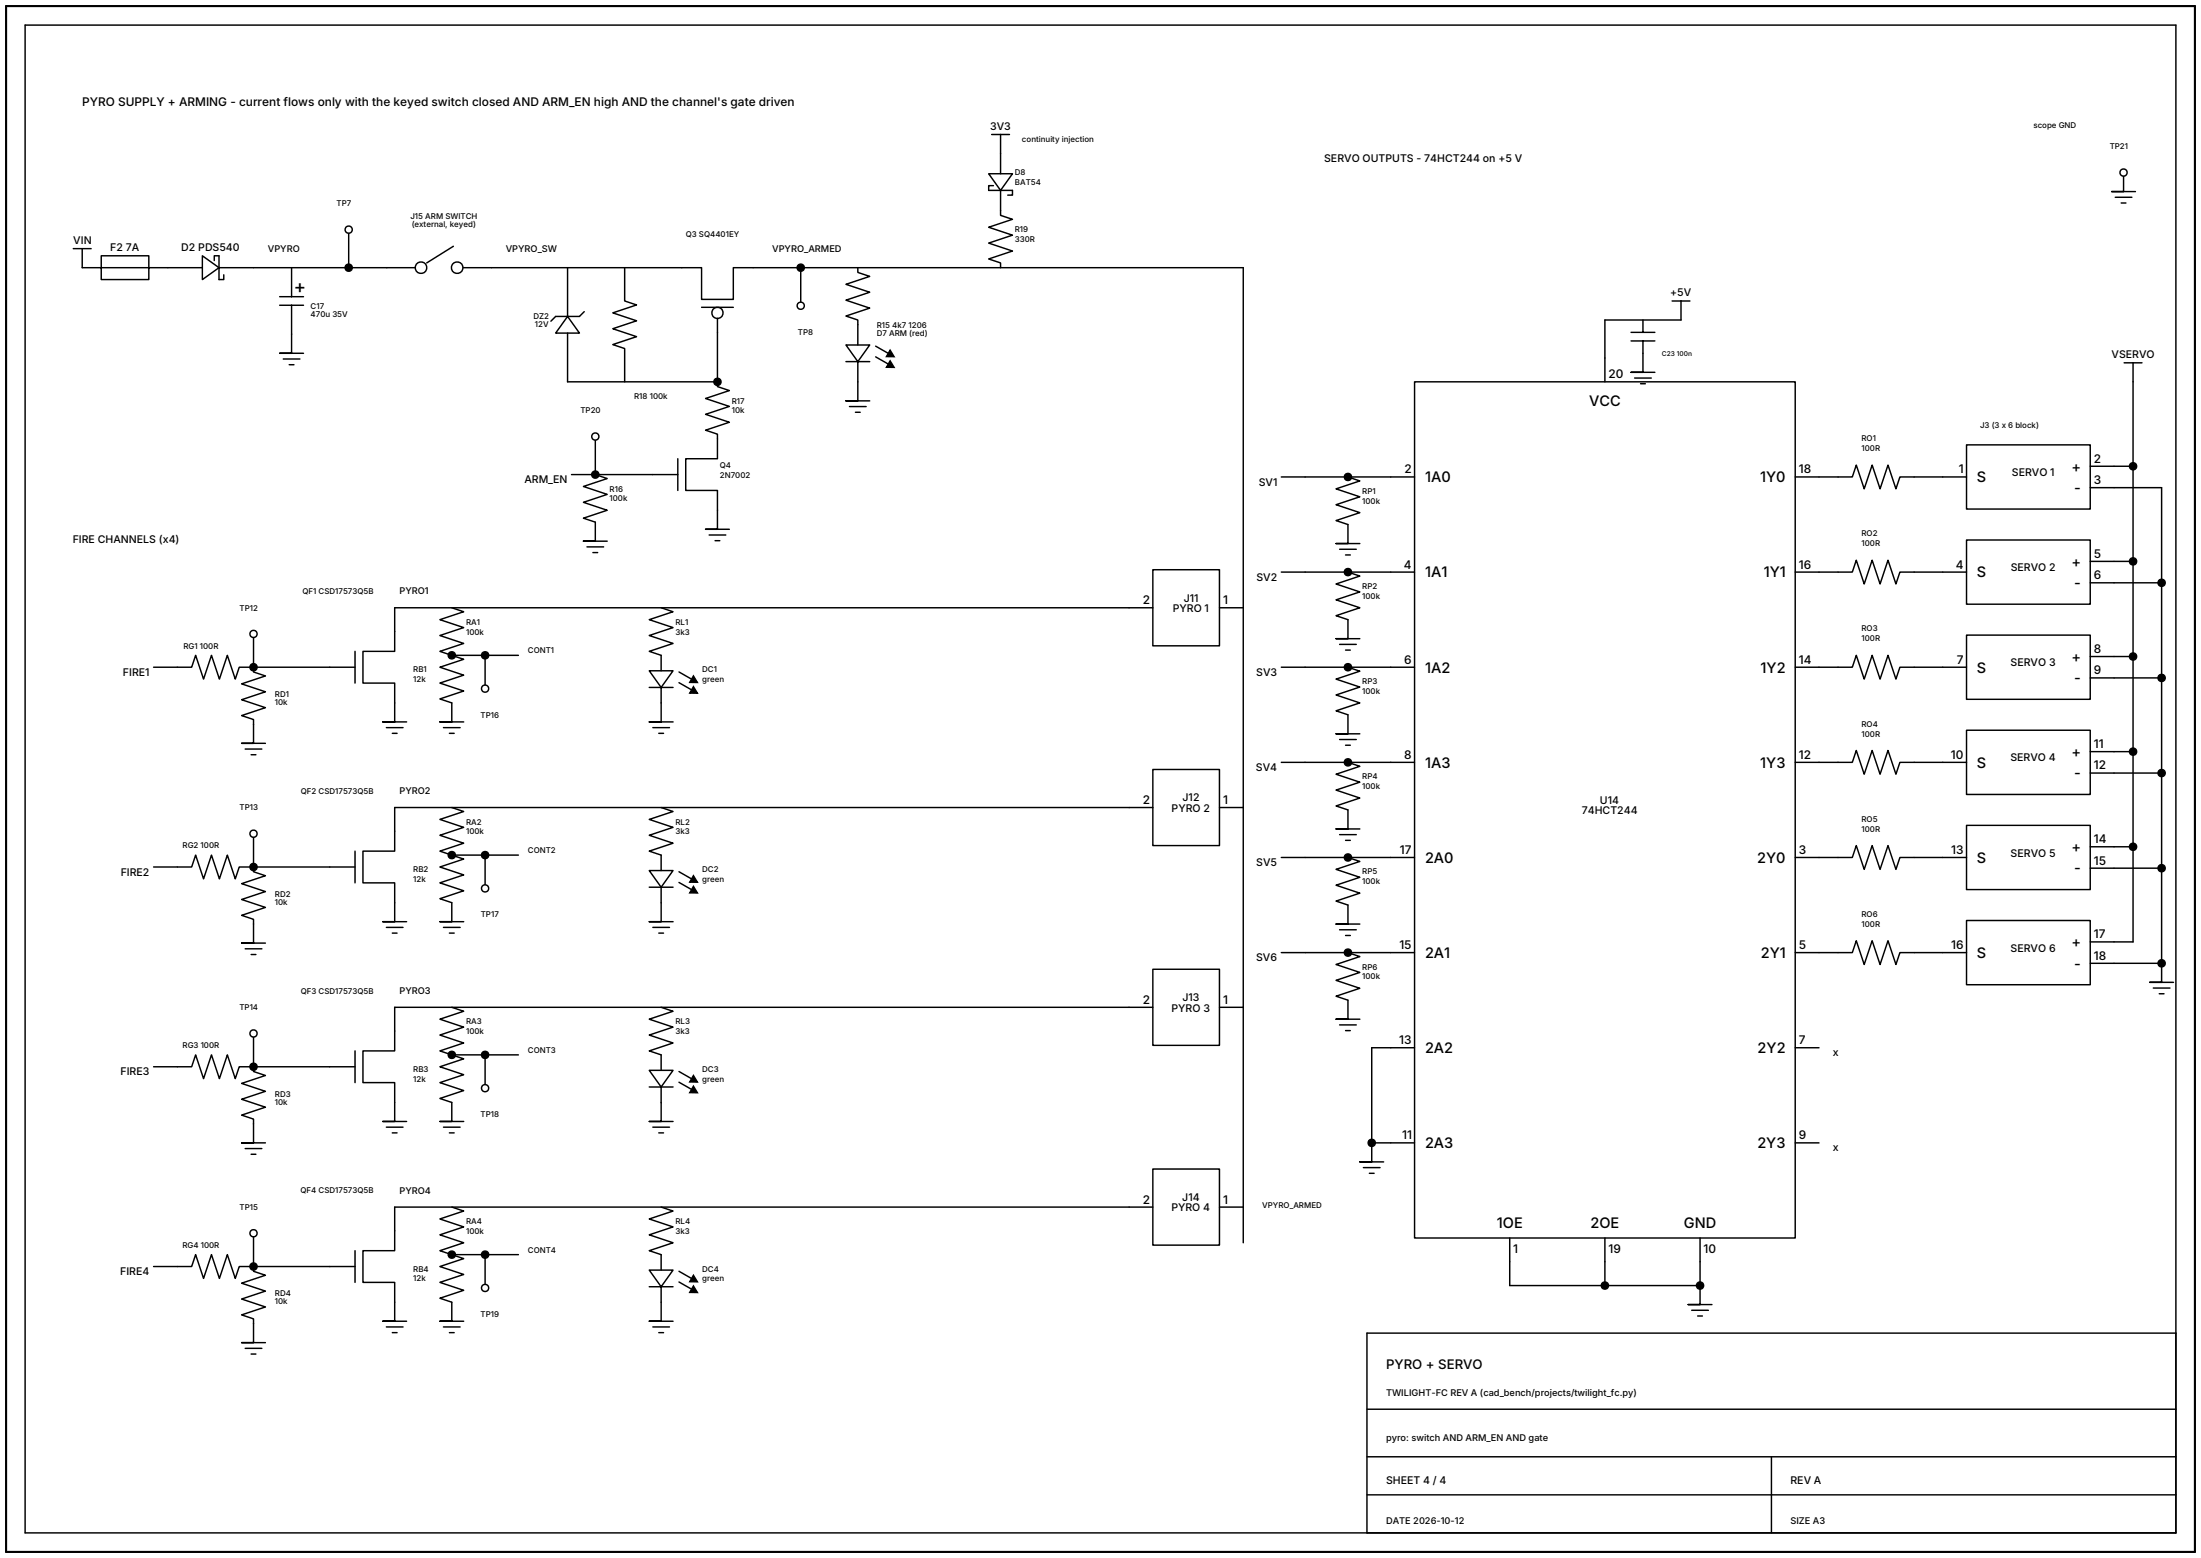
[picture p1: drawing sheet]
<svg xmlns="http://www.w3.org/2000/svg" width="587mm" height="416mm" viewBox="0 0 587 416" stroke-linecap="round" stroke-linejoin="round" font-family="sans-serif">
<g fill="none" stroke="#000" stroke-width=".39">
<path d="M6.7 6.7h574v402.6h-574zM264.7 35.9h4.7M267.1 35.9v10.5M263.9 46.4h6.3l-3.1 4.4zM265.1 49.6h-1.2v1.2h6.3v1.3h-1.2M267.1 50.8v6.7l3.1 1.1-6.3 2.1 6.3 2.1-6.3 2.1 6.3 2.1-6.3 2.1 3.2 1.1v1.3M564.6 52.7h4.4M566.1 54.2h1.3M566.8 46.1v5.1h-3.2h6.3M19.6 66.4h4.7M21.9 66.4v5.1h5.1v-3.2h12.7v6.3h-12.7v-3.1h27M54 68.3l4.5 3.2-4.5 3.1z"/>
<path d="M57.2 69.6v-1.3h1.3v6.3h1.2v-1.2M58.5 71.5h52.3M74.6 79.2h6.4M77.8 71.5v7.7M93.1 61.3v10.2M121 65.8l-7.1 4.4M123.5 71.5h63.8v8.4h8.4v-8.4h136.1v260.3M151.5 71.5v13M166.7 71.5v8.9l3.2 1-6.4 2.1 6.4 2.2-6.4 2.1 6.4 2.1-6.4 2.1 3.2 1.1v8.9M213.7 71.5v10.1M229 71.5v1.2l3.1 1.1-6.3 2.1 6.3 2.1-6.3 2.2 6.3 2.1-6.3 2.1 3.2 1v6.7M74.6 81.5h6.4"/>
<path d="M75.6 95.9h4.4M77.2 97.4h1.3M77.8 81.5v12.8h-3.2h6.4M151.5 84.5l3.2 4.4h-6.4zM151.5 88.9v13.1h40M155.9 83.2l-1.2 1.3h-6.4l-1.3 1.3M187.3 82.1h8.4M191.5 85v17M225.8 92.1h6.3l-3.1 4.5zM225.8 96.6h6.3M229 96.6v10.4h-3.2h6.3M233.7 95.3l3.4 1.9"/>
<path d="M233.7 92.4l3.4 1.9M435.3 88.7h6.4M435.3 91h6.4M438.5 91v8.4h-3.2h6.4M438.5 85.4v3.3M446.3 80.4h4.7M448.7 80.4v5h-20.4v16.6M566.9 96.9h4.8M569.3 96.9v154.6h-11.4M158.9 116.6v10.1l3.2 1.1-6.4 2.1 6.4 2.1-6.4 2.1 6.4 2.1-6.4 2.2 3.2 1v5.1h-3.2h6.4M191.5 102v1.2l3.2 1.1-6.4 2.1 6.4 2.1-6.4 2.1 6.4 2.1-6.4 2.2 3.2 1v6.6h-8.5v8.5h8.5v10.3h-3.2h6.4M226.7 108.6h4.5"/>
<path d="M228.3 110.1h1.3M377.5 102h101.6v228.6h-101.6zM436.3 100.9h4.4M437.9 102.5h1.2M524.9 118.8h33v17.1h-33zM152.5 126.7h28.4M180.9 122.5v8.5M342 127.4h35.5M359.8 127.4l3.1 1-6.3 2.1 6.3 2.1-6.3 2.2 6.3 2.1-6.3 2.1 3.2 1.1v5h-3.2h6.3M479.1 127.4h15.3l1-3.2 2.2 6.3 2.1-6.3 2.1 6.3 2.1-6.3 2.1 6.3 1.1-3.1h17.8M557.9 130.2h19v127M557.9 124.5h11.4"/>
<path d="M156.7 146h4.4M158.3 147.5h1.2M189.3 142.8h4.4M190.9 144.4h1.2M307.7 152.1h17.8v20.3h-17.8zM342 152.8h35.5M357.5 146.7h4.5M359.1 148.2h1.3M359.8 152.8l3.1 1-6.3 2.1 6.3 2.1-6.3 2.2 6.3 2.1-6.3 2.1 3.2 1.1v5h-3.2h6.3M479.1 152.8h15.3l1-3.2 2.2 6.3 2.1-6.3 2.1 6.3 2.1-6.3 2.1 6.3 1.1-3.1h17.8M524.9 144.2h33v17.1h-33zM557.9 155.6h19"/>
<path d="M557.9 149.9h11.4M41 178.2h10.2l1-3.2 2.1 6.3 2.1-6.3 2.2 6.3 2.1-6.3 2.1 6.3 1.1-3.1h3.8M67.7 178.2v1.2l3.1 1.1-6.3 2.1 6.3 2.1-6.3 2.1 6.3 2.1-6.3 2.2 3.2 1v6.4h-3.2h6.3M67.7 178.2h27.1M67.7 169.3v8.9M94.8 173.9v8.5M120.6 162.3l3.2 1-6.4 2.2 6.4 2.1-6.4 2.1 6.4 2.1-6.4 2.1 3.2 1.1M120.6 175l3.2 1-6.4 2.2 6.4 2.1-6.4 2.1 6.4 2.1-6.4 2.1 3.2 1.1v5.1h-3.2h6.4M120.6 175h17.8M129.5 175v8.9M173.3 179.1h6.3l-3.1 4.5zM176.5 162.3l3.1 1-6.3 2.2 6.3 2.1-6.3 2.1 6.3 2.1-6.3 2.1 3.2 1.1v4.1"/>
<path d="M181.2 179.4l3.4 1.9M307.7 162.3h-202.4v11.6h-8.4v8.5h8.4v10.4h-3.1h6.3M325.5 162.3h6.3M342 178.2h35.5M357.5 172.1h4.5M359.1 173.6h1.3M359.8 178.2l3.1 1-6.3 2.1 6.3 2.1-6.3 2.2 6.3 2.1-6.3 2.1 3.2 1.1v5h-3.2h6.3M479.1 178.2h15.3l1-3.2 2.2 6.3 2.1-6.3 2.1 6.3 2.1-6.3 2.1 6.3 1.1-3.1h17.8M524.9 169.6h33v17.1h-33zM557.9 175.3h11.4M65.4 200h4.5M103.1 194.3h4.5"/>
<path d="M104.7 195.8h1.3M118.4 194.3h4.4M119.9 195.8h1.3M173.3 183.6h6.3M174.2 194.3h4.5M175.8 195.8h1.3M176.5 183.6v9.2h-3.2h6.3M181.2 182.3l3.4 1.9M357.5 197.5h4.5M359.1 199h1.3M524.9 195h33v17.1h-33zM557.9 181h19"/>
<path d="M67 201.5h1.3M120.6 215.6l3.2 1.1-6.4 2.1 6.4 2.1-6.4 2.1 6.4 2.1-6.4 2.2 3.2 1M176.5 215.6l3.1 1.1-6.3 2.1 6.3 2.1-6.3 2.1 6.3 2.1-6.3 2.2 3.2 1v4.1M307.7 205.5h17.8v20.3h-17.8zM307.7 215.6h-202.4v11.7h-8.4v8.4h8.4v10.4h-3.1h6.3M325.5 215.6h6.3M342 203.6h35.5M359.8 203.6l3.1 1-6.3 2.1 6.3 2.1-6.3 2.2 6.3 2.1-6.3 2.1 3.2 1.1v5h-3.2h6.3M479.1 203.6h15.3l1-3.2 2.2 6.3 2.1-6.3 2.1 6.3 2.1-6.3 2.1 6.3 1.1-3.1h17.8M557.9 206.4h19M557.9 200.7h11.4M41 231.5h10.2l1-3.2 2.1 6.4 2.1-6.4 2.2 6.4 2.1-6.4 2.1 6.4 1.1-3.2h3.8"/>
<path d="M67.7 231.5v1.3l3.1 1-6.3 2.1 6.3 2.2-6.3 2.1 6.3 2.1-6.3 2.1 3.2 1.1v6.3h-3.2h6.3M67.7 222.6v8.9M67.7 231.5h27.1M94.8 227.3v8.4M120.6 228.3l3.2 1.1-6.4 2.1 6.4 2.1-6.4 2.1 6.4 2.1-6.4 2.2 3.2 1v5.1h-3.2h6.4M120.6 228.3h17.8M129.5 228.3v8.9M173.3 232.4h6.3l-3.1 4.5zM173.3 236.9h6.3M176.5 236.9v9.2h-3.2h6.3M181.2 235.6l3.4 1.9M181.2 232.8l3.4 1.9"/>
<path d="M342 229h35.5M357.5 222.9h4.5M359.1 224.4h1.3M359.8 229l3.1 1-6.3 2.1 6.3 2.1-6.3 2.2 6.3 2.1-6.3 2.1 3.2 1.1v5h-3.2h6.3M479.1 229h15.3l1-3.2 2.2 6.3 2.1-6.3 2.1 6.3 2.1-6.3 2.1 6.3 1.1-3.1h17.8M524.9 220.4h33v17.1h-33zM557.9 231.8h19M557.9 226.1h11.4M65.4 253.3h4.5M67 254.9h1.3M103.1 247.6h4.5M104.7 249.1h1.3"/>
<path d="M118.4 247.6h4.4M119.9 249.1h1.3M174.2 247.6h4.5M175.8 249.1h1.3M307.7 258.8h17.8v20.3h-17.8zM342 254.4h35.5M357.5 248.3h4.5M359.1 249.8h1.3M359.8 254.4l3.1 1-6.3 2.1 6.3 2.1-6.3 2.2 6.3 2.1-6.3 2.1 3.2 1.1v5h-3.2h6.3M479.1 254.4h15.3l1-3.2 2.2 6.3 2.1-6.3 2.1 6.3 2.1-6.3 2.1 6.3 1.1-3.1h17.8M524.9 245.8h33v17.1h-33zM557.9 257.2h19"/>
<path d="M576.9 257.2v5.1h-3.1h6.3M67.7 275.9v8.9M120.6 269l3.2 1-6.4 2.1 6.4 2.1-6.4 2.2 6.4 2.1-6.4 2.1 3.2 1.1M176.5 269l3.1 1-6.3 2.1 6.3 2.1-6.3 2.2 6.3 2.1-6.3 2.1 3.2 1.1v4.1M307.7 269h-202.4v11.6h-8.4v8.5h8.4v10.3h-3.1h6.3M325.5 269h6.3M357.5 273.7h4.5M359.1 275.2h1.3M377.5 279.8h-11.4v25.4M479.1 279.8h6.4M574.7 263.8h4.5M576.3 265.3h1.3"/>
<path d="M41 284.8h10.2l1-3.1 2.1 6.3 2.1-6.3 2.2 6.3 2.1-6.3 2.1 6.3 1.1-3.2h3.8M67.7 284.8v1.3l3.1 1.1-6.3 2.1 6.3 2.1-6.3 2.1 6.3 2.1-6.3 2.1 3.2 1.1v6.4h-3.2h6.3M67.7 284.8h27.1M94.8 280.6v8.5M120.6 281.7l3.2 1-6.4 2.1 6.4 2.1-6.4 2.2 6.4 2.1-6.4 2.1 3.2 1.1v5h-3.2h6.4M120.6 281.7h17.8M129.5 281.7v8.8M173.3 285.8h6.3l-3.1 4.4zM173.3 290.2h6.3M176.5 290.2v9.2h-3.2h6.3M181.2 289l3.4 1.9M181.2 286.1l3.4 1.9"/>
<path d="M65.4 306.7h4.5M67 308.2h1.3M103.1 301h4.5M104.7 302.5h1.3M118.4 301h4.4M119.9 302.5h1.3M174.2 301h4.5M175.8 302.5h1.3M307.7 312.1h17.8v20.4h-17.8zM363.9 311.8h4.4M365.5 313.3h1.2M366.1 305.2v5h-3.2h6.4"/>
<path d="M366.1 305.2h11.4M479.1 305.2h6.4M41 338.2h10.2l1-3.2 2.1 6.3 2.1-6.3 2.2 6.3 2.1-6.3 2.1 6.3 1.1-3.1h3.8M67.7 338.2v1.2l3.1 1.1-6.3 2.1 6.3 2.1-6.3 2.2 6.3 2.1-6.3 2.1 3.2 1v6.4h-3.2h6.3M67.7 329.3v8.9M67.7 338.2h27.1M94.8 333.9v8.5M120.6 322.3l3.2 1.1-6.4 2.1 6.4 2.1-6.4 2.1 6.4 2.1-6.4 2.1 3.2 1.1M120.6 335l3.2 1.1-6.4 2.1 6.4 2.1-6.4 2.1 6.4 2.1-6.4 2.1 3.2 1.1v5.1h-3.2h6.4M120.6 335h17.8M129.5 335v8.9M173.3 339.1h6.3l-3.1 4.5z"/>
<path d="M176.5 322.3l3.1 1.1-6.3 2.1 6.3 2.1-6.3 2.1 6.3 2.1-6.3 2.1 3.2 1.1v4.1M181.2 339.4l3.4 2M307.7 322.3h-202.4v11.6h-8.4v8.5h8.4v10.4h-3.1h6.3M325.5 322.3h6.3M402.9 330.6v12.7h50.8M428.3 330.6v12.7M453.7 330.6v12.7M103.1 354.3h4.5M104.7 355.8h1.3M118.4 354.3h4.4M119.9 355.8h1.3M173.3 343.6h6.3"/>
<path d="M174.2 354.3h4.5M175.8 355.8h1.3M176.5 343.6v9.2h-3.2h6.3M181.2 342.3l3.4 1.9M451.5 349.9h4.5M453.1 351.4h1.3M453.7 343.3v5h-3.1h6.3M580.7 356h-215.9v53.3M65.4 360h4.5M67 361.5h1.3M364.8 376.3h215.9M364.8 389h215.9"/>
<path d="M364.8 399.1h215.9M472.8 389v20.3"/>
<circle cx="191.5" cy="83.5" r="1.49"/>
</g>
<path d="M1.6 1.6h584.2v412.8h-584.2z" fill="none" stroke="#000" stroke-width=".56"/>
<path d="M237.6 96.3l1.1 1.8h-2.1zM237.6 93.5l1.1 1.8-2.1-.1zM185.1 183.3l1.1 1.8h-2.1zM185.1 180.5l1.1 1.7h-2.1zM185.1 236.7l1.1 1.7h-2.1zM185.1 233.8l1.1 1.8h-2.1zM185.1 290l1.1 1.8h-2.1zM185.1 287.1l1.1 1.8h-2.1zM185.1 343.3l1.1 1.8h-2.1zM185.1 340.5l1.1 1.8-2.1-.1z" fill="#000" stroke="#000" stroke-width=".35"/>
<g fill="#fff" stroke="#000" stroke-width=".39">
<circle cx="112.4" cy="71.5" r="1.53"/>
<circle cx="122" cy="71.5" r="1.53"/>
<circle cx="93.1" cy="61.3" r=".96"/>
<circle cx="158.9" cy="116.6" r=".96"/>
<circle cx="213.7" cy="81.6" r=".96"/>
<circle cx="67.7" cy="169.3" r=".96"/>
<circle cx="129.5" cy="183.9" r=".96"/>
<circle cx="67.7" cy="222.6" r=".96"/>
<circle cx="129.5" cy="237.2" r=".96"/>
<circle cx="67.7" cy="275.9" r=".96"/>
<circle cx="129.5" cy="290.5" r=".96"/>
<circle cx="67.7" cy="329.3" r=".96"/>
<circle cx="129.5" cy="343.9" r=".96"/>
<circle cx="566.8" cy="46.1" r=".96"/>
</g>
<g fill="#000" stroke="#000" stroke-width=".39">
<circle cx="93.1" cy="71.5" r=".96"/>
<circle cx="213.7" cy="71.5" r=".96"/>
<circle cx="191.5" cy="101.9" r=".96"/>
<circle cx="158.9" cy="126.7" r=".96"/>
<circle cx="359.8" cy="127.3" r=".96"/>
<circle cx="569.3" cy="124.5" r=".96"/>
<circle cx="359.8" cy="152.7" r=".96"/>
<circle cx="569.3" cy="149.9" r=".96"/>
<circle cx="576.9" cy="155.6" r=".96"/>
<circle cx="67.7" cy="178.1" r=".96"/>
<circle cx="120.6" cy="175" r=".96"/>
<circle cx="129.5" cy="175" r=".96"/>
<circle cx="359.8" cy="178.1" r=".96"/>
<circle cx="569.3" cy="175.3" r=".96"/>
<circle cx="576.9" cy="181" r=".96"/>
<circle cx="359.8" cy="203.5" r=".96"/>
<circle cx="569.3" cy="200.7" r=".96"/>
<circle cx="576.9" cy="206.4" r=".96"/>
<circle cx="67.7" cy="231.5" r=".96"/>
<circle cx="120.6" cy="228.3" r=".96"/>
<circle cx="129.5" cy="228.3" r=".96"/>
<circle cx="359.8" cy="228.9" r=".96"/>
<circle cx="569.3" cy="226.1" r=".96"/>
<circle cx="576.9" cy="231.8" r=".96"/>
<circle cx="359.8" cy="254.3" r=".96"/>
<circle cx="576.9" cy="257.2" r=".96"/>
<circle cx="67.7" cy="284.8" r=".96"/>
<circle cx="120.6" cy="281.7" r=".96"/>
<circle cx="129.5" cy="281.7" r=".96"/>
<circle cx="366.1" cy="305.1" r=".96"/>
<circle cx="67.7" cy="338.2" r=".96"/>
<circle cx="120.6" cy="335" r=".96"/>
<circle cx="129.5" cy="335" r=".96"/>
<circle cx="428.3" cy="343.2" r=".96"/>
<circle cx="453.7" cy="343.2" r=".96"/>
</g>
<text font-size="4.9" x="78.5" y="78.3">+</text>
<g font-size="3.9">
<text x="424.2" y="108.5">VCC</text>
<text x="552.9" y="125.9">+</text>
<text x="380.3" y="128.8">1A0</text>
<text x="469.7" y="128.8">1Y0</text>
<text x="527.7" y="128.8">S</text>
<text x="553.6" y="131.6">-</text>
<text x="380.3" y="154.2">1A1</text>
<text x="470.7" y="154.2">1Y1</text>
<text x="527.7" y="154.2">S</text>
<text x="552.9" y="151.3">+</text>
<text x="553.6" y="157">-</text>
<text x="380.3" y="179.6">1A2</text>
<text x="469.9" y="179.6">1Y2</text>
<text x="527.7" y="179.6">S</text>
<text x="552.9" y="176.7">+</text>
<text x="553.6" y="182.4">-</text>
<text x="552.9" y="202.1">+</text>
<text x="380.3" y="205">1A3</text>
<text x="469.8" y="205">1Y3</text>
<text x="527.7" y="205">S</text>
<text x="553.6" y="207.8">-</text>
<text x="552.9" y="227.5">+</text>
<text x="380.3" y="230.4">2A0</text>
<text x="469" y="230.4">2Y0</text>
<text x="527.7" y="230.4">S</text>
<text x="553.6" y="233.2">-</text>
<text x="380.3" y="255.8">2A1</text>
<text x="470" y="255.8">2Y1</text>
<text x="527.7" y="255.8">S</text>
<text x="552.9" y="252.9">+</text>
<text x="553.6" y="258.6">-</text>
<text x="380.3" y="281.2">2A2</text>
<text x="469.1" y="281.2">2Y2</text>
<text x="380.3" y="306.6">2A3</text>
<text x="469" y="306.6">2Y3</text>
<text x="399.5" y="327.8">1OE</text>
<text x="424.5" y="327.8">2OE</text>
<text x="449.4" y="327.8">GND</text>
</g>
<text font-size="3.5" x="369.9" y="365.5">PYRO + SERVO</text>
<g font-size="3.2">
<text x="21.9" y="28.2">PYRO SUPPLY + ARMING - current flows only with the keyed switch closed AND ARM_EN high AND the channel's gate driven</text>
<text x="429.3" y="101">20</text>
<text x="558.8" y="123.5">2</text>
<text x="374.8" y="126.4">2</text>
<text x="480.1" y="126.4">18</text>
<text x="522.8" y="126.4">1</text>
<text x="558.8" y="129.3">3</text>
<text x="558.8" y="148.9">5</text>
<text x="374.7" y="151.8">4</text>
<text x="480.1" y="151.8">16</text>
<text x="522" y="151.8">4</text>
<text x="558.8" y="154.7">6</text>
<text x="305" y="161.3">2</text>
<text x="326.4" y="161.3">1</text>
<text x="374.8" y="177.2">6</text>
<text x="480.1" y="177.2">14</text>
<text x="522.2" y="177.2">7</text>
<text x="558.8" y="174.3">8</text>
<text x="558.8" y="180.1">9</text>
<text x="374.8" y="202.6">8</text>
<text x="480.1" y="202.6">12</text>
<text x="520.7" y="202.6">10</text>
<text x="558.8" y="199.7">11</text>
<text x="558.8" y="205.5">12</text>
<text x="305" y="214.7">2</text>
<text x="326.4" y="214.7">1</text>
<text x="558.8" y="225.1">14</text>
<text x="373.6" y="228">17</text>
<text x="480.1" y="228">3</text>
<text x="520.8" y="228">13</text>
<text x="558.8" y="230.9">15</text>
<text x="558.8" y="250.5">17</text>
<text x="373.5" y="253.4">15</text>
<text x="480.1" y="253.4">5</text>
<text x="520.8" y="253.4">16</text>
<text x="558.8" y="256.3">18</text>
<text x="305" y="268">2</text>
<text x="326.4" y="268">1</text>
<text x="373.5" y="278.8">13</text>
<text x="480.1" y="278.8">7</text>
<text x="374.2" y="304.2">11</text>
<text x="480.1" y="304.2">9</text>
<text x="305" y="321.3">2</text>
<text x="326.4" y="321.3">1</text>
<text x="403.9" y="334.6">1</text>
<text x="429.3" y="334.6">19</text>
<text x="454.7" y="334.6">10</text>
</g>
<g font-size="2.8">
<text x="264.3" y="34.6">3V3</text>
<text x="353.4" y="43.3">SERVO OUTPUTS - 74HCT244 on +5 V</text>
<text x="19.6" y="65.1">VIN</text>
<text x="29.4" y="67">F2 7A</text>
<text x="48.4" y="67">D2 PDS540</text>
<text x="445.8" y="79.1">+5V</text>
<text x="563.6" y="95.6">VSERVO</text>
<text x="139.9" y="129">ARM_EN</text>
<text x="335.9" y="129.6">SV1</text>
<text x="537" y="127.1">SERVO 1</text>
<text x="19.4" y="144.9">FIRE CHANNELS (x4)</text>
<text x="335.3" y="155">SV2</text>
<text x="536.7" y="152.5">SERVO 2</text>
<text x="315.9" y="160.6">J11</text>
<text x="313" y="163.4">PYRO 1</text>
<text x="536.6" y="177.9">SERVO 3</text>
<text x="32.8" y="180.4">FIRE1</text>
<text x="335.3" y="180.4">SV3</text>
<text x="536.6" y="203.3">SERVO 4</text>
<text x="335.2" y="205.8">SV4</text>
<text x="315.6" y="214">J12</text>
<text x="427" y="214.6">U14</text>
<text x="312.7" y="216.8">PYRO 2</text>
<text x="422.2" y="217.4">74HCT244</text>
<text x="32.2" y="233.8">FIRE2</text>
<text x="335.3" y="231.2">SV5</text>
<text x="536.6" y="228.7">SERVO 5</text>
<text x="335.3" y="256.6">SV6</text>
<text x="536.6" y="254.1">SERVO 6</text>
<text x="315.6" y="267.3">J13</text>
<text x="312.7" y="270.1">PYRO 3</text>
<text x="32.1" y="287.1">FIRE3</text>
<text x="489.2" y="282">x</text>
<text x="489.2" y="307.4">x</text>
<text x="312.6" y="323.5">PYRO 4</text>
<text x="315.5" y="320.6">J14</text>
<text x="32.1" y="340.5">FIRE4</text>
<text x="369.9" y="396.3">SHEET 4 / 4</text>
<text x="477.9" y="396.3">REV A</text>
</g>
<g font-size="2.5">
<text x="71.5" y="67.3">VPYRO</text>
<text x="135" y="67.3">VPYRO_SW</text>
<text x="206.1" y="67.3">VPYRO_ARMED</text>
<text x="106.6" y="158.7">PYRO1</text>
<text x="106.6" y="212.1">PYRO2</text>
<text x="106.6" y="265.4">PYRO3</text>
<text x="106.6" y="318.8">PYRO4</text>
<text x="369.9" y="372.7">TWILIGHT-FC REV A (cad_bench/projects/twilight_fc.py)</text>
<text x="369.9" y="384.8">pyro: switch AND ARM_EN AND gate</text>
<text x="369.9" y="407">DATE 2026-10-12</text>
<text x="477.9" y="407">SIZE A3</text>
</g>
<g font-size="2.1">
<text x="542.7" y="34.1">scope GND</text>
<text x="272.8" y="38">continuity injection</text>
<text x="563.1" y="39.9">TP21</text>
<text x="270.9" y="46.8">D8</text>
<text x="270.9" y="49.4">BAT54</text>
<text x="89.8" y="55.1">TP7</text>
<text x="109.5" y="58.5">J15 ARM SWITCH</text>
<text x="109.9" y="60.6">(external, keyed)</text>
<text x="183" y="63.4">Q3 SQ4401EY</text>
<text x="270.9" y="62">R19</text>
<text x="270.9" y="64.7">330R</text>
<text x="82.9" y="82.6">C17</text>
<text x="82.9" y="84.7">470u 35V</text>
<text x="142.4" y="85.2">DZ2</text>
<text x="142.8" y="87.3">12V</text>
<text x="213" y="89.4">TP8</text>
<text x="234" y="87.7">R15 4k7 1206</text>
<text x="234" y="89.8">D7 ARM (red)</text>
<text x="169.3" y="106.5">R18 100k</text>
<text x="195.3" y="107.8">R17</text>
<text x="154.9" y="110.3">TP20</text>
<text x="195.3" y="110.4">10k</text>
<text x="496.8" y="117.8">RO1</text>
<text x="528.5" y="114.2">J3 (3 x 6 block)</text>
<text x="192.1" y="124.9">Q4</text>
<text x="496.8" y="120.5">100R</text>
<text x="162.7" y="131.2">R16</text>
<text x="192.1" y="127.5">2N7002</text>
<text x="363.6" y="131.9">RP1</text>
<text x="162.7" y="133.9">100k</text>
<text x="363.6" y="134.5">100k</text>
<text x="496.8" y="143.2">RO2</text>
<text x="496.8" y="145.9">100R</text>
<text x="80.7" y="158.6">QF1 CSD17573Q5B</text>
<text x="363.6" y="157.3">RP2</text>
<text x="363.6" y="159.9">100k</text>
<text x="64" y="163">TP12</text>
<text x="124.4" y="166.8">RA1</text>
<text x="180.3" y="166.8">RL1</text>
<text x="48.9" y="173.2">RG1 100R</text>
<text x="124.4" y="169.4">100k</text>
<text x="180.3" y="169.4">3k3</text>
<text x="496.8" y="168.6">RO3</text>
<text x="496.8" y="171.3">100R</text>
<text x="110.3" y="179.5">RB1</text>
<text x="140.9" y="174.5">CONT1</text>
<text x="187.4" y="179.5">DC1</text>
<text x="110.3" y="182.1">12k</text>
<text x="187.4" y="182.1">green</text>
<text x="363.6" y="182.7">RP3</text>
<text x="363.6" y="185.3">100k</text>
<text x="73.4" y="186.1">RD1</text>
<text x="73.4" y="188.2">10k</text>
<text x="128.3" y="191.6">TP16</text>
<text x="496.8" y="194">RO4</text>
<text x="496.8" y="196.7">100R</text>
<text x="363.6" y="208.1">RP4</text>
<text x="80.3" y="211.9">QF2 CSD17573Q5B</text>
<text x="363.6" y="210.7">100k</text>
<text x="63.9" y="216.4">TP13</text>
<text x="124.4" y="220.1">RA2</text>
<text x="180.3" y="220.1">RL2</text>
<text x="496.8" y="219.4">RO5</text>
<text x="48.7" y="226.5">RG2 100R</text>
<text x="124.4" y="222.8">100k</text>
<text x="140.9" y="227.8">CONT2</text>
<text x="180.3" y="222.8">3k3</text>
<text x="496.8" y="222.1">100R</text>
<text x="110.3" y="232.8">RB2</text>
<text x="187.4" y="232.8">DC2</text>
<text x="363.6" y="233.5">RP5</text>
<text x="73.4" y="239.5">RD2</text>
<text x="110.3" y="235.5">12k</text>
<text x="187.4" y="235.5">green</text>
<text x="363.6" y="236.1">100k</text>
<text x="73.4" y="241.6">10k</text>
<text x="128.3" y="245">TP17</text>
<text x="496.8" y="244.8">RO6</text>
<text x="496.8" y="247.5">100R</text>
<text x="363.6" y="258.9">RP6</text>
<text x="363.6" y="261.5">100k</text>
<text x="63.9" y="269.7">TP14</text>
<text x="80.3" y="265.3">QF3 CSD17573Q5B</text>
<text x="124.4" y="273.5">RA3</text>
<text x="180.3" y="273.5">RL3</text>
<text x="48.7" y="279.9">RG3 100R</text>
<text x="124.4" y="276.1">100k</text>
<text x="140.9" y="281.2">CONT3</text>
<text x="180.3" y="276.1">3k3</text>
<text x="110.3" y="286.2">RB3</text>
<text x="187.4" y="286.2">DC3</text>
<text x="73.4" y="292.8">RD3</text>
<text x="110.3" y="288.8">12k</text>
<text x="187.4" y="288.8">green</text>
<text x="73.4" y="294.9">10k</text>
<text x="128.3" y="298.3">TP18</text>
<text x="63.9" y="323.1">TP15</text>
<text x="80.2" y="318.6">QF4 CSD17573Q5B</text>
<text x="336.9" y="322.4">VPYRO_ARMED</text>
<text x="124.4" y="326.8">RA4</text>
<text x="124.4" y="329.5">100k</text>
<text x="180.3" y="326.8">RL4</text>
<text x="180.3" y="329.5">3k3</text>
<text x="48.7" y="333.2">RG4 100R</text>
<text x="140.9" y="334.5">CONT4</text>
<text x="110.3" y="339.5">RB4</text>
<text x="187.4" y="339.5">DC4</text>
<text x="73.4" y="346.1">RD4</text>
<text x="110.3" y="342.2">12k</text>
<text x="187.4" y="342.2">green</text>
<text x="73.4" y="348.3">10k</text>
<text x="128.3" y="351.6">TP19</text>
</g>
<text font-size="1.8" x="443.6" y="95">C23 100n</text>
</svg>
